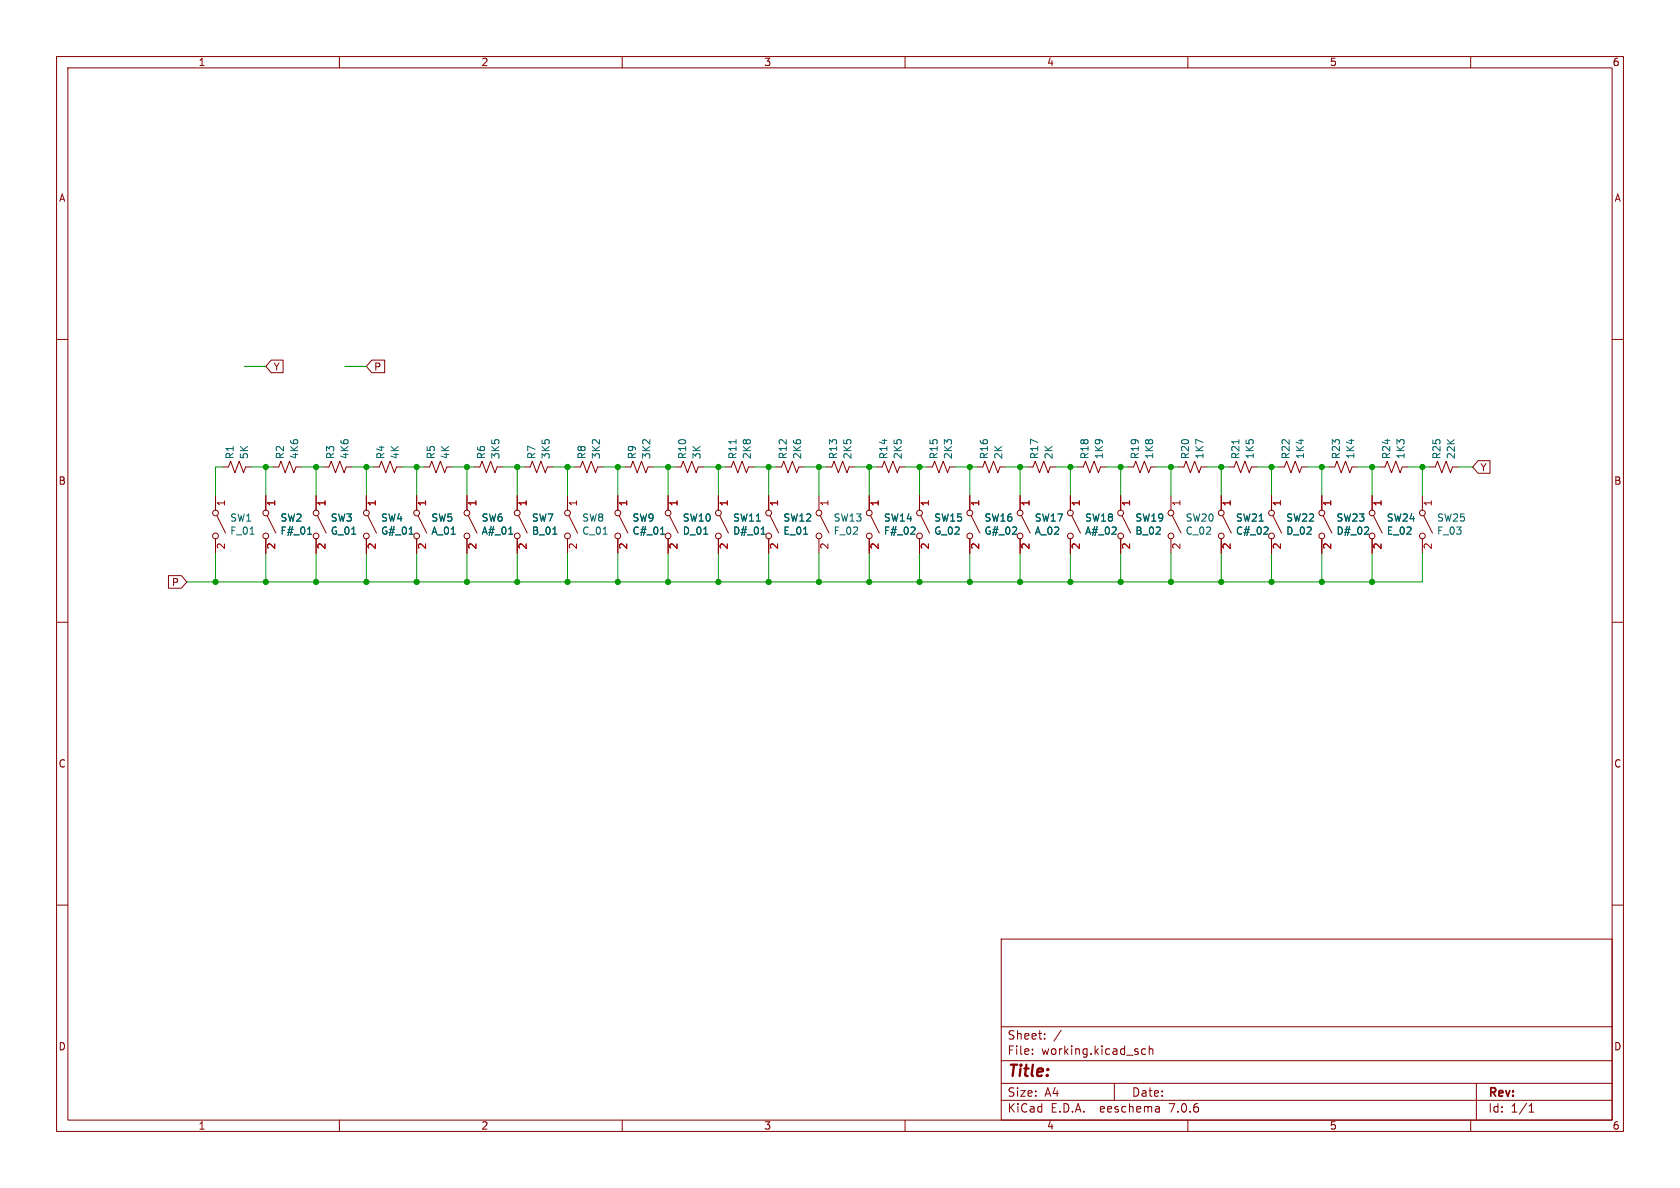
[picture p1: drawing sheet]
<svg xmlns="http://www.w3.org/2000/svg" width="297mm" height="210mm" viewBox="0 0 297 210" stroke-linecap="round" stroke-linejoin="round" font-family="sans-serif">
<g fill="none" stroke="#840000" stroke-width=".18">
<path d="M10 10h277v190h-277zM12 12h273v186h-273zM60 10v2M110 10v2M160 10v2M210 10v2M260 10v2M10 60h2M285 60h2M47.9 63.7h2.1v2.2h-2.1l-.9-1.1zM65.7 63.7h2.3v2.2h-2.3l-.9-1.1zM38.1 87.6v2.6"/>
<path d="M38.1 95.3v2.5M38.4 91.2l1.5 3M39.4 82.6h1l.4-1.1 .7 2.1 .8-2.1 .8 2.1 .3-1h1M47 87.6v2.6M47 95.3v2.5M47.2 91.2l1.6 3M48.3 82.6h1l.4-1.1 .7 2.1 .8-2.1 .7 2.1 .4-1h1M55.9 87.6v2.6M55.9 95.3v2.5M56.1 91.2l1.6 3M57.1 82.6h1.1l.3-1.1 .8 2.1 .8-2.1 .7 2.1 .4-1h1M64.8 87.6v2.6"/>
<path d="M64.8 95.3v2.5M65 91.2l1.5 3M66 82.6h1.1l.3-1.1 .8 2.1 .8-2.1 .7 2.1 .4-1h1M73.7 87.6v2.6M73.7 95.3v2.5M73.9 91.2l1.5 3M74.9 82.6h1l.4-1.1 .8 2.1 .8-2.1 .7 2.1 .4-1h1M82.5 87.6v2.6M82.5 95.3v2.5M82.8 91.2l1.5 3M83.8 82.6h1l.4-1.1 .8 2.1 .7-2.1 .8 2.1 .4-1h1M91.4 87.6v2.6"/>
<path d="M91.4 95.3v2.5M91.7 91.2l1.5 3M92.7 82.6h1l.4-1.1 .8 2.1 .7-2.1 .8 2.1 .4-1h1M100.3 87.6v2.6M100.3 95.3v2.5M100.6 91.2l1.5 3M101.6 82.6h1l.4-1.1 .8 2.1 .7-2.1 .8 2.1 .4-1h1M109.2 87.6v2.6M109.2 95.3v2.5M109.5 91.2l1.5 3M110.5 82.6h1l.4-1.1 .7 2.1 .8-2.1 .8 2.1 .4-1h1M118.1 87.6v2.6"/>
<path d="M118.1 95.3v2.5M118.4 91.2l1.5 3M119.4 82.6h1l.4-1.1 .7 2.1 .8-2.1 .8 2.1 .3-1h1.1M127 87.6v2.6M127 95.3v2.5M127.3 91.2l1.5 3M128.3 82.6h1l.4-1.1 .7 2.1 .8-2.1 .8 2.1 .3-1h1M135.9 87.6v2.6M135.9 95.3v2.5M136.1 91.2l1.6 3M137.2 82.6h1l.4-1.1 .7 2.1 .8-2.1 .7 2.1 .4-1h1M144.8 87.6v2.6"/>
<path d="M144.8 95.3v2.5M145 91.2l1.6 3M146 82.6h1.1l.3-1.1 .8 2.1 .8-2.1 .7 2.1 .4-1h1M153.7 87.6v2.6M153.7 95.3v2.5M153.9 91.2l1.5 3M154.9 82.6h1.1l.3-1.1 .8 2.1 .8-2.1 .7 2.1 .4-1h1M162.6 87.6v2.6M162.6 95.3v2.5M162.8 91.2l1.5 3M163.8 82.6h1l.4-1.1 .8 2.1 .8-2.1 .7 2.1 .4-1h1M171.4 87.6v2.6"/>
<path d="M171.4 95.3v2.5M171.7 91.2l1.5 3M172.7 82.6h1l.4-1.1 .8 2.1 .7-2.1 .8 2.1 .4-1h1M180.3 87.6v2.6M180.3 95.3v2.5M180.6 91.2l1.5 3M181.6 82.6h1l.4-1.1 .8 2.1 .7-2.1 .8 2.1 .4-1h1M189.2 87.6v2.6M189.2 95.3v2.5M189.5 91.2l1.5 3M190.5 82.6h1l.4-1.1 .8 2.1 .7-2.1 .8 2.1 .4-1h1M198.1 87.6v2.6"/>
<path d="M198.1 95.3v2.5M198.4 91.2l1.5 3M199.4 82.6h1l.4-1.1 .7 2.1 .8-2.1 .8 2.1 .4-1h1M207 87.6v2.6M207 95.3v2.5M207.3 91.2l1.5 3M208.3 82.6h1l.4-1.1 .7 2.1 .8-2.1 .8 2.1 .3-1h1.1M215.9 87.6v2.6M215.9 95.3v2.5M216.2 91.2l1.5 3M217.2 82.6h1l.4-1.1 .7 2.1 .8-2.1 .8 2.1 .3-1h1M224.8 87.6v2.6"/>
<path d="M224.8 95.3v2.5M225 91.2l1.6 3M226.1 82.6h1l.4-1.1 .7 2.1 .8-2.1 .7 2.1 .4-1h1M233.7 87.6v2.6M233.7 95.3v2.5M233.9 91.2l1.6 3M234.9 82.6h1.1l.3-1.1 .8 2.1 .8-2.1 .7 2.1 .4-1h1M242.6 87.6v2.6M242.6 95.3v2.5M242.8 91.2l1.5 3M243.8 82.6h1.1l.3-1.1 .8 2.1 .8-2.1 .7 2.1 .4-1h1M251.5 87.6v2.6"/>
<path d="M251.5 95.3v2.5M251.7 91.2l1.5 3M252.7 82.6h1l.4-1.1 .8 2.1 .8-2.1 .7 2.1 .4-1h1M261.3 81.4h2.1v2.3h-2.1l-1-1.1zM10 110h2M29.8 101.8h2.3l.9 1.1-.9 1.1h-2.3zM285 110h2M10 160h2M285 160h2M177 166h108v32h-108zM60 198v2M110 198v2"/>
<path d="M160 198v2M177 194.5h108M177 191.5h108M177 187.5h108M177 181.5h108M182.5 186.3v.1M182.5 185.5v.1M184.7 183.6v.1M184.7 182.8v.1M187.6 182.1l-1.3 2M197 191.5v3M202.5 185.5l-.4-.1-.3 .3v.4l.2 .2h.5"/>
<path d="M203.2 185.5l.2-.1 .3 .1 .1 .9M203.2 184.9v1.5M204.9 195.7l.1 .9M205 196.5l-.2 .1M205 196h-.2M210 198v2M260 198v2M261 191.5v6.5M270.3 196.6h.9M270.3 195.5l.4-.4v1.5"/>
<circle cx="38.1" cy="90.7" r=".51"/>
<circle cx="38.1" cy="94.7" r=".51"/>
<circle cx="47" cy="90.7" r=".51"/>
<circle cx="47" cy="94.7" r=".51"/>
<circle cx="55.9" cy="90.7" r=".51"/>
<circle cx="55.9" cy="94.7" r=".51"/>
<circle cx="64.8" cy="90.7" r=".51"/>
<circle cx="64.8" cy="94.7" r=".51"/>
<circle cx="73.7" cy="90.7" r=".51"/>
<circle cx="73.7" cy="94.7" r=".51"/>
<circle cx="82.6" cy="90.7" r=".51"/>
<circle cx="82.6" cy="94.7" r=".51"/>
<circle cx="91.4" cy="90.7" r=".51"/>
<circle cx="91.4" cy="94.7" r=".51"/>
<circle cx="100.3" cy="90.7" r=".51"/>
<circle cx="100.3" cy="94.7" r=".51"/>
<circle cx="109.2" cy="90.7" r=".51"/>
<circle cx="109.2" cy="94.7" r=".51"/>
<circle cx="118.1" cy="94.7" r=".51"/>
<circle cx="118.1" cy="90.7" r=".51"/>
<circle cx="127" cy="90.7" r=".51"/>
<circle cx="127" cy="94.7" r=".51"/>
<circle cx="135.9" cy="90.7" r=".51"/>
<circle cx="135.9" cy="94.7" r=".51"/>
<circle cx="144.8" cy="94.7" r=".51"/>
<circle cx="144.8" cy="90.7" r=".51"/>
<circle cx="153.7" cy="94.7" r=".51"/>
<circle cx="153.7" cy="90.7" r=".51"/>
<circle cx="162.6" cy="90.7" r=".51"/>
<circle cx="162.6" cy="94.7" r=".51"/>
<circle cx="171.5" cy="94.7" r=".51"/>
<circle cx="171.5" cy="90.7" r=".51"/>
<circle cx="180.3" cy="94.7" r=".51"/>
<circle cx="180.3" cy="90.7" r=".51"/>
<circle cx="189.2" cy="90.7" r=".51"/>
<circle cx="189.2" cy="94.7" r=".51"/>
<circle cx="198.1" cy="94.7" r=".51"/>
<circle cx="198.1" cy="90.7" r=".51"/>
<circle cx="207" cy="90.7" r=".51"/>
<circle cx="207" cy="94.7" r=".51"/>
<circle cx="215.9" cy="94.7" r=".51"/>
<circle cx="215.9" cy="90.7" r=".51"/>
<circle cx="224.8" cy="94.7" r=".51"/>
<circle cx="224.8" cy="90.7" r=".51"/>
<circle cx="233.7" cy="90.7" r=".51"/>
<circle cx="233.7" cy="94.7" r=".51"/>
<circle cx="242.6" cy="90.7" r=".51"/>
<circle cx="242.6" cy="94.7" r=".51"/>
<circle cx="251.5" cy="90.7" r=".51"/>
<circle cx="251.5" cy="94.7" r=".51"/>
</g>
<g fill="none" stroke="#006464" stroke-width=".18">
<path d="M130.1 77.7v.7M219 77.7v.7M44.2 94.4h.7M54.4 94.4h.7M72.3 94.4h.8M89.9 94.4h.8M97.7 94.4h.8M106.6 94.4h.7M116.8 94.4h.7M124.4 94.4h.7M134.6 94.4h.7M161 94.4h.8"/>
<path d="M161.7 93.3v.4M223.4 94.4h.8M224.1 93.3v.4M241.2 94.4h.8M241.9 93.3v.4"/>
</g>
<g fill="none" stroke="#009600" stroke-width=".18">
<path d="M43.2 64.8h3.8M61 64.8h3.8M38.1 97.8v5.1M39.4 82.6h-1.3v5M44.4 82.6h3.9M47 82.6v5M47 97.8v5.1M53.3 82.6h3.8M55.9 82.6v5M55.9 97.8v5.1M62.2 82.6h3.8M64.8 82.6v5"/>
<path d="M64.8 97.8v5.1M71.1 82.6h3.8M73.7 82.6v5M73.7 97.8v5.1M80 82.6h3.8M82.5 82.6v5M82.5 97.8v5.1M88.9 82.6h3.8M91.4 82.6v5M91.4 97.8v5.1M97.8 82.6h3.8M100.3 82.6v5"/>
<path d="M100.3 97.8v5.1M106.7 82.6h3.8M109.2 82.6v5M109.2 97.8v5.1M115.6 82.6h3.8M118.1 82.6v5M118.1 97.8v5.1M124.5 82.6h3.8M127 82.6v5M127 97.8v5.1M133.3 82.6h3.9M135.9 82.6v5"/>
<path d="M135.9 97.8v5.1M142.2 82.6h3.8M144.8 82.6v5M144.8 97.8v5.1M151.1 82.6h3.8M153.7 82.6v5M153.7 97.8v5.1M160 82.6h3.8M162.6 82.6v5M162.6 97.8v5.1M168.9 82.6h3.8M171.4 82.6v5"/>
<path d="M171.4 97.8v5.1M177.8 82.6h3.8M180.3 82.6v5M180.3 97.8v5.1M186.7 82.6h3.8M189.2 82.6v5M189.2 97.8v5.1M195.6 82.6h3.8M198.1 82.6v5M198.1 97.8v5.1M204.5 82.6h3.8M207 82.6v5"/>
<path d="M207 97.8v5.1M213.4 82.6h3.8M215.9 82.6v5M215.9 97.8v5.1M222.2 82.6h3.9M224.8 82.6v5M224.8 97.8v5.1M231.1 82.6h3.8M233.7 82.6v5M233.7 97.8v5.1M240 82.6h3.8M242.6 82.6v5"/>
<path d="M242.6 97.8v5.1M248.9 82.6h3.8M251.5 97.8v5.1h-218.5M251.5 82.6v5M257.8 82.6h2.5"/>
</g>
<g fill="#009600" stroke="#009600" stroke-width=".18">
<circle cx="215.9" cy="82.6" r=".46"/>
<circle cx="233.7" cy="82.6" r=".46"/>
<circle cx="233.7" cy="102.9" r=".46"/>
<circle cx="224.8" cy="102.9" r=".46"/>
<circle cx="207" cy="102.9" r=".46"/>
<circle cx="215.9" cy="102.9" r=".46"/>
<circle cx="198.1" cy="82.6" r=".46"/>
<circle cx="198.1" cy="102.9" r=".46"/>
<circle cx="207" cy="82.6" r=".46"/>
<circle cx="118.1" cy="102.9" r=".46"/>
<circle cx="109.2" cy="102.9" r=".46"/>
<circle cx="127" cy="102.9" r=".46"/>
<circle cx="109.2" cy="82.6" r=".46"/>
<circle cx="127" cy="82.6" r=".46"/>
<circle cx="118.1" cy="82.6" r=".46"/>
<circle cx="135.9" cy="102.9" r=".46"/>
<circle cx="144.8" cy="102.9" r=".46"/>
<circle cx="153.7" cy="82.6" r=".46"/>
<circle cx="144.8" cy="82.6" r=".46"/>
<circle cx="135.9" cy="82.6" r=".46"/>
<circle cx="162.6" cy="102.9" r=".46"/>
<circle cx="153.7" cy="102.9" r=".46"/>
<circle cx="73.7" cy="102.9" r=".46"/>
<circle cx="55.9" cy="102.9" r=".46"/>
<circle cx="64.8" cy="102.9" r=".46"/>
<circle cx="55.9" cy="82.6" r=".46"/>
<circle cx="73.7" cy="82.6" r=".46"/>
<circle cx="64.8" cy="82.6" r=".46"/>
<circle cx="47" cy="102.9" r=".46"/>
<circle cx="47" cy="82.6" r=".46"/>
<circle cx="38.1" cy="102.9" r=".46"/>
<circle cx="100.3" cy="82.6" r=".46"/>
<circle cx="91.4" cy="82.6" r=".46"/>
<circle cx="100.3" cy="102.9" r=".46"/>
<circle cx="91.4" cy="102.9" r=".46"/>
<circle cx="82.5" cy="82.6" r=".46"/>
<circle cx="82.5" cy="102.9" r=".46"/>
<circle cx="180.3" cy="102.9" r=".46"/>
<circle cx="171.4" cy="102.9" r=".46"/>
<circle cx="171.4" cy="82.6" r=".46"/>
<circle cx="162.6" cy="82.6" r=".46"/>
<circle cx="180.3" cy="82.6" r=".46"/>
<circle cx="189.2" cy="82.6" r=".46"/>
<circle cx="189.2" cy="102.9" r=".46"/>
<circle cx="242.6" cy="82.6" r=".46"/>
<circle cx="224.8" cy="82.6" r=".46"/>
<circle cx="242.6" cy="102.9" r=".46"/>
<circle cx="251.5" cy="82.6" r=".46"/>
</g>
<text font-size="2.8" fill="#840000" x="178" y="190.9">Title:</text>
<g font-size="2.1" fill="#840000">
<text x="178" y="184">Sheet:</text>
<text x="178" y="186.7">File:</text>
<text x="184.1" y="186.7">working.kicad_sch</text>
<text x="178" y="196.9">KiCad</text>
<text x="178" y="194.1">Size:</text>
<text x="184.7" y="194.1">A4</text>
<text x="185.7" y="196.9">E.D.A.</text>
<text x="194.6" y="196.9">eeschema</text>
<text x="200" y="194.1">Date:</text>
<text x="207" y="196.9">7.0.6</text>
<text x="263" y="194.3">Rev:</text>
<text x="263" y="196.9">Id:</text>
<text x="267.1" y="196.9">1/1</text>
</g>
<g font-size="1.8" fill="#840000">
<text x="35" y="11.9">1</text>
<text x="85" y="11.9">2</text>
<text x="135" y="11.9">3</text>
<text x="185" y="11.9">4</text>
<text x="235" y="11.9">5</text>
<text x="285" y="11.9">6</text>
<text x="10.3" y="35.9">A</text>
<text x="285.3" y="35.9">A</text>
<text x="48.3" y="65.7">Y</text>
<text x="66" y="65.7">P</text>
<text x="261.6" y="83.5">Y</text>
<text x="10.3" y="85.9">B</text>
<text x="285.3" y="85.9">B</text>
<text x="30.3" y="103.8">P</text>
<text x="10.3" y="135.9">C</text>
<text x="285.3" y="135.9">C</text>
<text x="10.3" y="185.9">D</text>
<text x="285.3" y="185.9">D</text>
<text x="35" y="199.9">1</text>
<text x="85" y="199.9">2</text>
<text x="135" y="199.9">3</text>
<text x="185" y="199.9">4</text>
<text x="235" y="199.9">5</text>
<text x="285" y="199.9">6</text>
</g>
<g font-size="1.8" fill="#006464">
<text x="41.5" y="81.3" transform="rotate(-90 41.5 81.3)">R1</text>
<text x="44" y="81.3" transform="rotate(-90 44 81.3)">5K</text>
<text x="50.4" y="81.3" transform="rotate(-90 50.4 81.3)">R2</text>
<text x="52.9" y="81.3" transform="rotate(-90 52.9 81.3)">4K6</text>
<text x="59.3" y="81.3" transform="rotate(-90 59.3 81.3)">R3</text>
<text x="61.8" y="81.3" transform="rotate(-90 61.8 81.3)">4K6</text>
<text x="68.2" y="81.3" transform="rotate(-90 68.2 81.3)">R4</text>
<text x="70.7" y="81.3" transform="rotate(-90 70.7 81.3)">4K</text>
<text x="77.1" y="81.3" transform="rotate(-90 77.1 81.3)">R5</text>
<text x="79.6" y="81.3" transform="rotate(-90 79.6 81.3)">4K</text>
<text x="86" y="81.3" transform="rotate(-90 86 81.3)">R6</text>
<text x="88.5" y="81.3" transform="rotate(-90 88.5 81.3)">3K5</text>
<text x="94.8" y="81.3" transform="rotate(-90 94.8 81.3)">R7</text>
<text x="97.4" y="81.3" transform="rotate(-90 97.4 81.3)">3K5</text>
<text x="103.7" y="81.3" transform="rotate(-90 103.7 81.3)">R8</text>
<text x="106.3" y="81.3" transform="rotate(-90 106.3 81.3)">3K2</text>
<text x="112.6" y="81.3" transform="rotate(-90 112.6 81.3)">R9</text>
<text x="115.2" y="81.3" transform="rotate(-90 115.2 81.3)">3K2</text>
<text x="121.5" y="81.3" transform="rotate(-90 121.5 81.3)">R10</text>
<text x="124.1" y="81.3" transform="rotate(-90 124.1 81.3)">3K</text>
<text x="130.4" y="81.3" transform="rotate(-90 130.4 81.3)">R11</text>
<text x="132.9" y="81.3" transform="rotate(-90 132.9 81.3)">2K8</text>
<text x="139.3" y="81.3" transform="rotate(-90 139.3 81.3)">R12</text>
<text x="141.8" y="81.3" transform="rotate(-90 141.8 81.3)">2K6</text>
<text x="148.2" y="81.3" transform="rotate(-90 148.2 81.3)">R13</text>
<text x="150.7" y="81.3" transform="rotate(-90 150.7 81.3)">2K5</text>
<text x="157.1" y="81.3" transform="rotate(-90 157.1 81.3)">R14</text>
<text x="159.6" y="81.3" transform="rotate(-90 159.6 81.3)">2K5</text>
<text x="166" y="81.3" transform="rotate(-90 166 81.3)">R15</text>
<text x="168.5" y="81.3" transform="rotate(-90 168.5 81.3)">2K3</text>
<text x="174.9" y="81.3" transform="rotate(-90 174.9 81.3)">R16</text>
<text x="177.4" y="81.3" transform="rotate(-90 177.4 81.3)">2K</text>
<text x="183.7" y="81.3" transform="rotate(-90 183.7 81.3)">R17</text>
<text x="186.3" y="81.3" transform="rotate(-90 186.3 81.3)">2K</text>
<text x="192.6" y="81.3" transform="rotate(-90 192.6 81.3)">R18</text>
<text x="195.2" y="81.3" transform="rotate(-90 195.2 81.3)">1K9</text>
<text x="201.5" y="81.3" transform="rotate(-90 201.5 81.3)">R19</text>
<text x="204.1" y="81.3" transform="rotate(-90 204.1 81.3)">1K8</text>
<text x="210.4" y="81.3" transform="rotate(-90 210.4 81.3)">R20</text>
<text x="213" y="81.3" transform="rotate(-90 213 81.3)">1K7</text>
<text x="219.3" y="81.3" transform="rotate(-90 219.3 81.3)">R21</text>
<text x="221.8" y="81.3" transform="rotate(-90 221.8 81.3)">1K5</text>
<text x="228.2" y="81.3" transform="rotate(-90 228.2 81.3)">R22</text>
<text x="230.7" y="81.3" transform="rotate(-90 230.7 81.3)">1K4</text>
<text x="237.1" y="81.3" transform="rotate(-90 237.1 81.3)">R23</text>
<text x="239.6" y="81.3" transform="rotate(-90 239.6 81.3)">1K4</text>
<text x="246" y="81.3" transform="rotate(-90 246 81.3)">R24</text>
<text x="248.5" y="81.3" transform="rotate(-90 248.5 81.3)">1K3</text>
<text x="254.9" y="81.3" transform="rotate(-90 254.9 81.3)">R25</text>
<text x="257.4" y="81.3" transform="rotate(-90 257.4 81.3)">22K</text>
<text x="40.6" y="92.4">SW1</text>
<text x="40.6" y="94.7">F_01</text>
<text x="49.5" y="92.4">SW2</text>
<text x="49.5" y="94.7">F#_01</text>
<text x="58.4" y="92.4">SW3</text>
<text x="58.4" y="94.7">G_01</text>
<text x="67.3" y="92.4">SW4</text>
<text x="67.3" y="94.7">G#_01</text>
<text x="76.2" y="92.4">SW5</text>
<text x="76.2" y="94.7">A_01</text>
<text x="85" y="92.4">SW6</text>
<text x="85" y="94.7">A#_01</text>
<text x="93.9" y="92.4">SW7</text>
<text x="93.9" y="94.7">B_01</text>
<text x="102.8" y="92.4">SW8</text>
<text x="102.8" y="94.7">C_01</text>
<text x="111.7" y="92.4">SW9</text>
<text x="111.7" y="94.7">C#_01</text>
<text x="120.6" y="92.4">SW10</text>
<text x="120.6" y="94.7">D_01</text>
<text x="129.5" y="92.4">SW11</text>
<text x="129.5" y="94.7">D#_01</text>
<text x="138.4" y="92.4">SW12</text>
<text x="138.4" y="94.7">E_01</text>
<text x="147.3" y="92.4">SW13</text>
<text x="147.3" y="94.7">F_02</text>
<text x="156.2" y="92.4">SW14</text>
<text x="156.2" y="94.7">F#_02</text>
<text x="165.1" y="92.4">SW15</text>
<text x="165.1" y="94.7">G_02</text>
<text x="173.9" y="92.4">SW16</text>
<text x="173.9" y="94.7">G#_02</text>
<text x="182.8" y="92.4">SW17</text>
<text x="182.8" y="94.7">A_02</text>
<text x="191.7" y="92.4">SW18</text>
<text x="191.7" y="94.7">A#_02</text>
<text x="200.6" y="92.4">SW19</text>
<text x="200.6" y="94.7">B_02</text>
<text x="209.5" y="92.4">SW20</text>
<text x="209.5" y="94.7">C_02</text>
<text x="218.4" y="92.4">SW21</text>
<text x="218.4" y="94.7">C#_02</text>
<text x="227.3" y="92.4">SW22</text>
<text x="227.3" y="94.7">D_02</text>
<text x="236.2" y="92.4">SW23</text>
<text x="236.2" y="94.7">D#_02</text>
<text x="245.1" y="92.4">SW24</text>
<text x="245.1" y="94.7">E_02</text>
<text x="254" y="92.4">SW25</text>
<text x="254" y="94.7">F_03</text>
</g>
<g font-size="1.8" fill="#a90000">
<text x="40.1" y="89.6" transform="rotate(-90 40.1 89.6)">1</text>
<text x="49" y="89.6" transform="rotate(-90 49 89.6)">1</text>
<text x="57.9" y="89.6" transform="rotate(-90 57.9 89.6)">1</text>
<text x="66.8" y="89.6" transform="rotate(-90 66.8 89.6)">1</text>
<text x="75.6" y="89.6" transform="rotate(-90 75.6 89.6)">1</text>
<text x="84.5" y="89.6" transform="rotate(-90 84.5 89.6)">1</text>
<text x="93.4" y="89.6" transform="rotate(-90 93.4 89.6)">1</text>
<text x="102.3" y="89.6" transform="rotate(-90 102.3 89.6)">1</text>
<text x="111.2" y="89.6" transform="rotate(-90 111.2 89.6)">1</text>
<text x="120.1" y="89.6" transform="rotate(-90 120.1 89.6)">1</text>
<text x="129" y="89.6" transform="rotate(-90 129 89.6)">1</text>
<text x="137.9" y="89.6" transform="rotate(-90 137.9 89.6)">1</text>
<text x="146.8" y="89.6" transform="rotate(-90 146.8 89.6)">1</text>
<text x="155.7" y="89.6" transform="rotate(-90 155.7 89.6)">1</text>
<text x="164.5" y="89.6" transform="rotate(-90 164.5 89.6)">1</text>
<text x="173.4" y="89.6" transform="rotate(-90 173.4 89.6)">1</text>
<text x="182.3" y="89.6" transform="rotate(-90 182.3 89.6)">1</text>
<text x="191.2" y="89.6" transform="rotate(-90 191.2 89.6)">1</text>
<text x="200.1" y="89.6" transform="rotate(-90 200.1 89.6)">1</text>
<text x="209" y="89.6" transform="rotate(-90 209 89.6)">1</text>
<text x="217.9" y="89.6" transform="rotate(-90 217.9 89.6)">1</text>
<text x="226.8" y="89.6" transform="rotate(-90 226.8 89.6)">1</text>
<text x="235.7" y="89.6" transform="rotate(-90 235.7 89.6)">1</text>
<text x="244.6" y="89.6" transform="rotate(-90 244.6 89.6)">1</text>
<text x="253.4" y="89.6" transform="rotate(-90 253.4 89.6)">1</text>
<text x="40.1" y="97.2" transform="rotate(-90 40.1 97.2)">2</text>
<text x="49" y="97.2" transform="rotate(-90 49 97.2)">2</text>
<text x="57.9" y="97.2" transform="rotate(-90 57.9 97.2)">2</text>
<text x="66.8" y="97.2" transform="rotate(-90 66.8 97.2)">2</text>
<text x="75.6" y="97.2" transform="rotate(-90 75.6 97.2)">2</text>
<text x="84.5" y="97.2" transform="rotate(-90 84.5 97.2)">2</text>
<text x="93.4" y="97.2" transform="rotate(-90 93.4 97.2)">2</text>
<text x="102.3" y="97.2" transform="rotate(-90 102.3 97.2)">2</text>
<text x="111.2" y="97.2" transform="rotate(-90 111.2 97.2)">2</text>
<text x="120.1" y="97.2" transform="rotate(-90 120.1 97.2)">2</text>
<text x="129" y="97.2" transform="rotate(-90 129 97.2)">2</text>
<text x="137.9" y="97.2" transform="rotate(-90 137.9 97.2)">2</text>
<text x="146.8" y="97.2" transform="rotate(-90 146.8 97.2)">2</text>
<text x="155.7" y="97.2" transform="rotate(-90 155.7 97.2)">2</text>
<text x="164.5" y="97.2" transform="rotate(-90 164.5 97.2)">2</text>
<text x="173.4" y="97.2" transform="rotate(-90 173.4 97.2)">2</text>
<text x="182.3" y="97.2" transform="rotate(-90 182.3 97.2)">2</text>
<text x="191.2" y="97.2" transform="rotate(-90 191.2 97.2)">2</text>
<text x="200.1" y="97.2" transform="rotate(-90 200.1 97.2)">2</text>
<text x="209" y="97.2" transform="rotate(-90 209 97.2)">2</text>
<text x="217.9" y="97.2" transform="rotate(-90 217.9 97.2)">2</text>
<text x="226.8" y="97.2" transform="rotate(-90 226.8 97.2)">2</text>
<text x="235.7" y="97.2" transform="rotate(-90 235.7 97.2)">2</text>
<text x="244.6" y="97.2" transform="rotate(-90 244.6 97.2)">2</text>
<text x="253.4" y="97.2" transform="rotate(-90 253.4 97.2)">2</text>
</g>
</svg>
